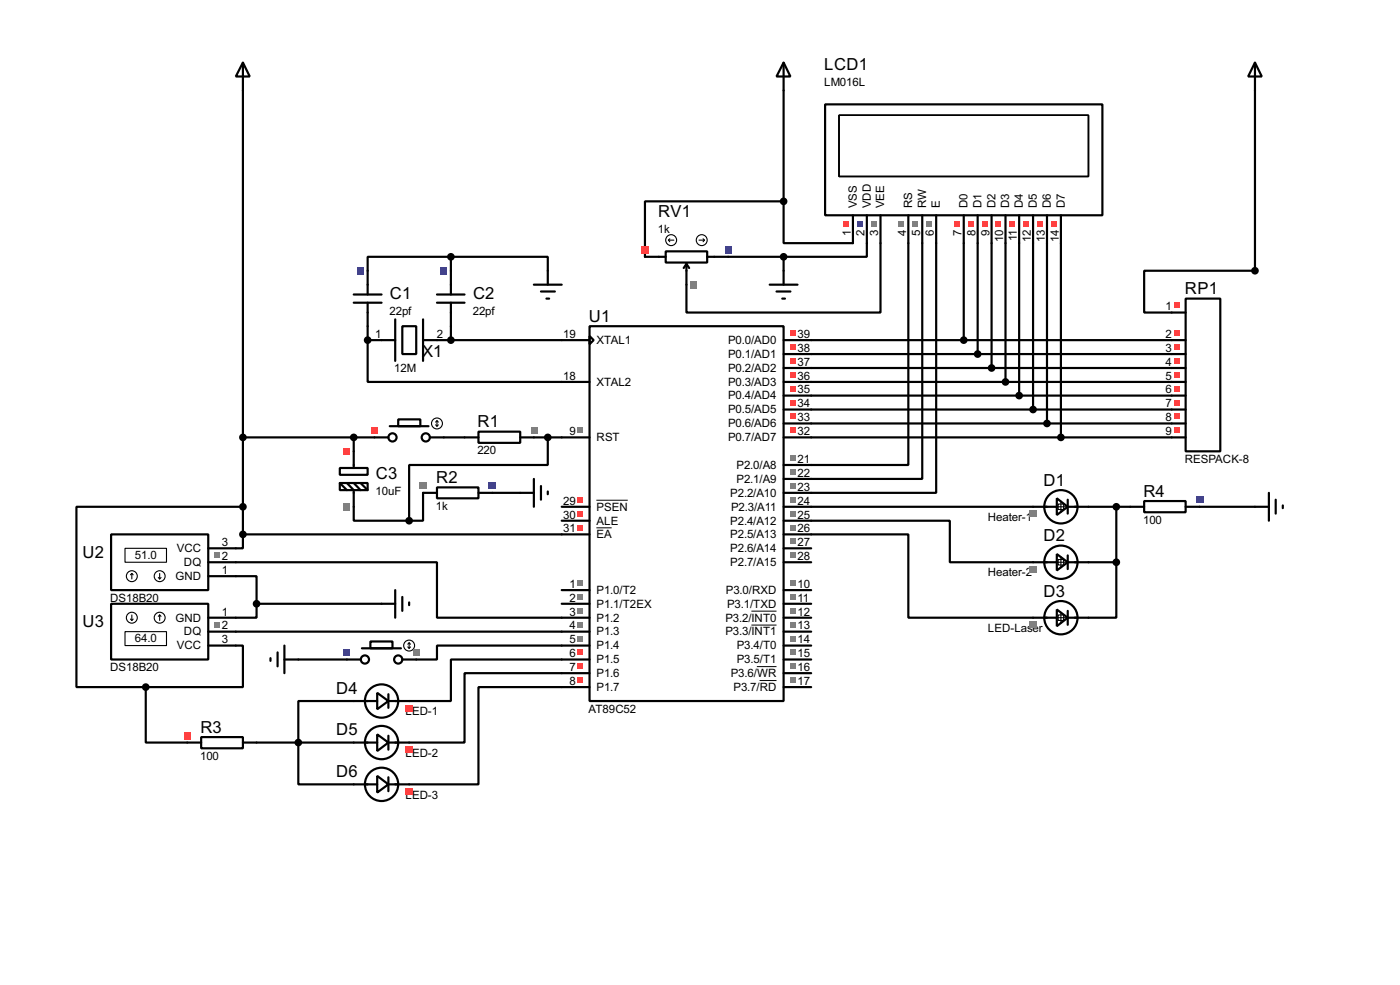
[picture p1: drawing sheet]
<svg xmlns="http://www.w3.org/2000/svg" width="256mm" height="180mm" viewBox="0 0 256 180" stroke-linecap="round" stroke-linejoin="round" font-family="sans-serif">
<g fill="none" stroke="#000" stroke-width=".4">
<path d="M44.5 16.6v81.2M143.6 16.6v20.3M229.9 16.6v33h-20.3v7.6h5.1M143.6 36.9v7.6h12.7M143.6 36.9h-25.4v10.1M67.4 59.7v2.6M82.6 47h-15.2v2.6M82.6 47h17.8v2.6M82.6 47v2.6M82.6 59.7v2.6M108 59.7h35.6v68.6h-35.6zM133.4 47h10.2"/>
<path d="M143.6 47v2.6M158.8 44.5v2.5h-15.2M161.3 44.5v12.7h-35.5v-5.1M166.4 44.5v40.6h-22.8M169 44.5v43.2h-25.4M171.5 44.5v45.7h-27.9M176.6 44.5v17.8M179.1 44.5v20.3M181.7 44.5v22.9M184.2 44.5v25.4M186.7 44.5v27.9M189.3 44.5v30.5"/>
<path d="M191.8 44.5v33M194.4 44.5v35.6M67.4 62.3v7.6h40.6M67.4 62.3h2.5M80.1 62.3h27.9M108 61.5l.8 .8-.8 .7zM143.6 62.3h71.1M143.6 77.5h71.1M143.6 75h71.1M143.6 72.4h71.1M143.6 69.9h71.1M143.6 67.4h71.1"/>
<path d="M143.6 64.8h71.1M44.5 97.8v2.6h-1.3M44.5 92.8h-30.5v33h12.7M44.5 80.1h24.1M44.5 97.8h63.5M64.8 92.8v2.5h10.2M64.8 80.1v2.5M77.5 90.2v5.1h-2.5M81.3 80.1h3.8M90.2 90.2h5.1M97.8 80.1h10.2M100.4 80.1v5h-25.4v10.2"/>
<path d="M102.9 92.8h5.1M102.9 95.3h5.1M143.6 95.3h30.4v7.6h15.3M143.6 97.8h22.8v15.3h22.9M143.6 92.8h45.7M143.6 80.1h71.1M199.4 92.8h7.7M204.5 92.8v10.1M219.8 92.8h10.1M43.2 102.9h36.9v10.2h27.9M43.2 105.5h3.8v5M43.2 118.2h1.3v7.6h-17.8"/>
<path d="M43.2 115.6h64.8M47 110.5v2.6h-3.8M47 110.5h22.9M102.9 110.5h5.1M102.9 108h5.1M108 118.2h-27.9v2.5h-3.8M143.6 115.6h5M143.6 110.5h5M143.6 102.9h5M143.6 108h5M143.6 113.1h5M143.6 118.2h5"/>
<path d="M143.6 100.4h5M199.4 102.9h5.1M204.5 102.9v10.2h-5.1M26.7 125.8v10.1h7.6M47 135.9h17.8M54.7 120.7h8.9M64.8 128.3h-10.1v15.3h10.1M108 120.7h-25.4v7.6h-7.6M108 123.2h-22.9v12.7h-10.1M108 125.8h-20.3v17.8h-12.7M143.6 120.7h5M143.6 123.2h5"/>
<path d="M143.6 125.8h5"/>
</g>
<path d="M109.3 96.6h2.8M109.3 91.6h5.7M137.7 111.9h4.6M137.7 114.4h4.6M138.7 122h3.6M139.2 124.6h3.1" fill="none" stroke="#000" stroke-width=".18"/>
<g fill="#ff4040">
<path d="M105.8 93.5h1.1v1h-1.1z"/>
<path d="M105.8 96.1h1.1v1h-1.1z"/>
<path d="M105.8 91h1.1v1h-1.1z"/>
</g>
<path d="M105.8 78.3h1.1v1h-1.1z" fill="#808080"/>
<g fill="#ff4040">
<path d="M144.7 60.5h1v1h-1z"/>
<path d="M144.7 63h1v1.1h-1z"/>
<path d="M144.7 65.6h1v1h-1z"/>
<path d="M144.7 68.1h1v1h-1z"/>
<path d="M144.7 70.7h1v1h-1z"/>
<path d="M144.7 73.2h1v1h-1z"/>
<path d="M144.7 75.7h1v1.1h-1z"/>
<path d="M144.7 78.3h1v1h-1z"/>
</g>
<g fill="#808080">
<path d="M105.8 106.2h1.1v1h-1.1z"/>
<path d="M105.8 108.8h1.1v1h-1.1z"/>
<path d="M105.8 111.3h1.1v1h-1.1z"/>
<path d="M105.8 113.8h1.1v1.1h-1.1z"/>
<path d="M105.8 116.4h1.1v1h-1.1z"/>
</g>
<g fill="#ff4040">
<path d="M105.8 118.9h1.1v1h-1.1z"/>
<path d="M105.8 121.5h1.1v1h-1.1z"/>
<path d="M105.8 124h1.1v1h-1.1z"/>
</g>
<g fill="#808080">
<path d="M144.7 106.2h1v1h-1z"/>
<path d="M144.7 108.8h1v1h-1z"/>
<path d="M144.7 111.3h1v1h-1z"/>
<path d="M144.7 113.8h1v1.1h-1z"/>
<path d="M144.7 116.4h1v1h-1z"/>
<path d="M144.7 124h1v1h-1z"/>
<path d="M144.7 121.5h1v1h-1z"/>
<path d="M144.7 118.9h1v1h-1z"/>
<path d="M144.7 101.1h1v1.1h-1z"/>
<path d="M144.7 83.4h1v1h-1z"/>
<path d="M144.7 85.9h1v1h-1z"/>
<path d="M144.7 88.4h1v1.1h-1z"/>
<path d="M144.7 91h1v1h-1z"/>
<path d="M144.7 93.5h1v1h-1z"/>
<path d="M144.7 96.1h1v1h-1z"/>
<path d="M144.7 98.6h1v1h-1z"/>
</g>
<g fill="none" stroke="#000" stroke-width=".4">
<path d="M71.4 78h7.1M73 76.8h4v1.2h-4zM68.6 80.1h2.6M78.8 80.1h2.5"/>
<circle cx="71.9" cy="80.1" r=".75"/>
<circle cx="78" cy="80.1" r=".75"/>
</g>
<g fill="none" stroke="#000" stroke-width=".2">
<path d="M79.8 77.8l.3 .2M80.1 77v1M80.1 77l-.3 .3M80.1 77l.2 .3M80.3 77.8l-.2 .2"/>
<circle cx="80" cy="77.5" r="1"/>
</g>
<path d="M68 78.2h1.3v1.2h-1.3z" fill="#ff4040"/>
<g fill="none" stroke="#000" stroke-width=".4">
<path d="M66.3 118.7h7.2M67.9 117.4h4v1.3h-4zM63.6 120.7h2.5M73.7 120.7h2.6"/>
<circle cx="66.8" cy="120.7" r=".75"/>
<circle cx="72.9" cy="120.7" r=".75"/>
</g>
<g fill="none" stroke="#000" stroke-width=".2">
<path d="M74.7 118.4l.3 .3M75 117.7v1M75 117.7l-.3 .2M75 117.7l.2 .2M75.2 118.4l-.2 .3"/>
<circle cx="74.9" cy="118.2" r="1"/>
</g>
<path d="M62.9 118.8h1.3v1.3h-1.3z" fill="#4040ff"/>
<path d="M75.6 118.8h1.3v1.3h-1.3z" fill="#808080"/>
<path d="M64.8 53.9h5.1M64.8 55.4h5.1M67.4 49.6v4.3M67.4 55.4v4.3" fill="none" stroke="#000" stroke-width=".4"/>
<path d="M65.5 48.9h1.2v1.3h-1.2z" fill="#4040ff"/>
<path d="M80.1 53.9h5M80.1 55.4h5M82.6 49.6v4.3M82.6 55.4v4.3" fill="none" stroke="#000" stroke-width=".4"/>
<path d="M80.7 48.9h1.3v1.3h-1.3z" fill="#4040ff"/>
<path d="M62.3 85.7h5.1v1.2h-5.1zM62.3 88.4h5.1v1.3h-5.1zM62.3 88.4l1.3 1.3M63.6 88.4l1.2 1.3v3.1M64.8 82.6v3.1M64.8 88.4l1.3 1.3M66.1 88.4l1.3 1.3" fill="none" stroke="#000" stroke-width=".4"/>
<path d="M62.9 82h1.3v1.2h-1.3z" fill="#ff4040"/>
<path d="M62.9 92.1h1.3v1.3h-1.3z" fill="#808080"/>
<path d="M72.4 58.5v7.6M73.7 59.7h2.6v5.1h-2.6zM77.5 58.5v7.6M69.9 62.3h2.5M77.5 62.3h2.6M20.4 97.8h17.8v10.2h-17.8zM38.2 102.9h5M38.2 100.4h5M38.2 105.5h5" fill="none" stroke="#000" stroke-width=".4"/>
<g fill="none" stroke="#000" stroke-width=".2">
<path d="M22.9 100.4h7.6v2.5h-7.6zM24.2 105l.2 .2M24.2 105l-.3 .2M24.2 105v1M29 105.7l.3 .3M29.3 105v1M29.5 105.7l-.2 .3"/>
<circle cx="24.1" cy="105.5" r="1"/>
<circle cx="29.2" cy="105.5" r="1"/>
</g>
<path d="M39.3 101.1h1v1.1h-1z" fill="#808080"/>
<path d="M20.4 110.5h17.8v10.2h-17.8zM38.2 115.6h5M38.2 118.2h5M38.2 113.1h5" fill="none" stroke="#000" stroke-width=".4"/>
<g fill="none" stroke="#000" stroke-width=".2">
<path d="M22.9 115.6h7.6v2.6h-7.6zM23.9 113.3l.3 .3M24.2 112.6v1M24.4 113.3l-.2 .3M29.3 112.6l.2 .2M29.3 112.6l-.3 .2M29.3 112.6v1"/>
<circle cx="24.1" cy="113.1" r="1"/>
<circle cx="29.2" cy="113.1" r="1"/>
</g>
<path d="M39.3 113.8h1v1.1h-1z" fill="#808080"/>
<g fill="none" stroke="#000" stroke-width=".4">
<path d="M189.3 92.8h4.3M193.6 91.2l2 1.6-2 1.5zM195.6 91.5v2.5M195.6 92.8h3.8"/>
<circle cx="194.3" cy="92.8" r="3.1"/>
</g>
<path d="M193.3 92.8h2.1M193.9 92.3h1v1h-1zM194.4 91.7v2.1" fill="none" stroke="#000" stroke-width=".2"/>
<path d="M188.6 93.4h1.3v1.3h-1.3z" fill="#808080"/>
<g fill="none" stroke="#000" stroke-width=".4">
<path d="M189.3 102.9h4.3M193.6 101.4l2 1.5-2 1.5zM195.6 101.7v2.5M195.6 102.9h3.8"/>
<circle cx="194.3" cy="102.9" r="3.1"/>
</g>
<path d="M193.3 102.9h2.1M193.9 102.4h1v1h-1zM194.4 101.9v2" fill="none" stroke="#000" stroke-width=".2"/>
<path d="M188.6 103.6h1.3v1.2h-1.3z" fill="#808080"/>
<g fill="none" stroke="#000" stroke-width=".4">
<path d="M189.3 113.1h4.3M193.6 111.6l2 1.5-2 1.5zM195.6 111.8v2.6M195.6 113.1h3.8"/>
<circle cx="194.3" cy="113.1" r="3.1"/>
</g>
<path d="M193.3 113.1h2.1M193.9 112.6h1v1h-1zM194.4 112.1v2" fill="none" stroke="#000" stroke-width=".2"/>
<path d="M188.6 113.7h1.3v1.3h-1.3z" fill="#808080"/>
<g fill="none" stroke="#000" stroke-width=".4">
<path d="M64.8 128.3h4.3M69.1 126.8l2.1 1.5-2.1 1.5zM71.2 127.1v2.5M71.2 128.3h3.8"/>
<circle cx="69.9" cy="128.3" r="3.1"/>
</g>
<path d="M74.3 129h1.3v1.2h-1.3z" fill="#ff4040"/>
<g fill="none" stroke="#000" stroke-width=".4">
<path d="M64.8 135.9h4.3M69.1 134.4l2.1 1.5-2.1 1.6zM71.2 134.7v2.5M71.2 135.9h3.8"/>
<circle cx="69.9" cy="135.9" r="3.1"/>
</g>
<path d="M74.3 136.6h1.3v1.2h-1.3z" fill="#ff4040"/>
<g fill="none" stroke="#000" stroke-width=".4">
<path d="M64.8 143.6h4.3M69.1 142l2.1 1.6-2.1 1.5zM71.2 142.3v2.5M71.2 143.6h3.8"/>
<circle cx="69.9" cy="143.6" r="3.1"/>
</g>
<path d="M74.3 144.2h1.3v1.3h-1.3z" fill="#ff4040"/>
<g fill="none" stroke="#000" stroke-width=".4">
<path d="M151.2 19.1h50.8v20.3h-50.8zM156.3 39.4v5.1M158.8 39.4v5.1M161.3 39.4v5.1M166.4 39.4v5.1M169 39.4v5.1M171.5 39.4v5.1M176.6 39.4v5.1M179.1 39.4v5.1M181.7 39.4v5.1M184.2 39.4v5.1M186.7 39.4v5.1"/>
<path d="M189.3 39.4v5.1M191.8 39.4v5.1M194.4 39.4v5.1"/>
</g>
<path d="M153.7 21.1h45.7v11.2h-45.7z" fill="none" stroke="#000" stroke-width=".25"/>
<g fill="#ff4040">
<path d="M192.6 40.6h1v1h-1z"/>
<path d="M190 40.6h1.1v1h-1.1z"/>
<path d="M187.5 40.6h1v1h-1z"/>
<path d="M185 40.6h1v1h-1z"/>
<path d="M182.4 40.6h1v1h-1z"/>
<path d="M179.9 40.6h1v1h-1z"/>
<path d="M177.3 40.6h1.1v1h-1.1z"/>
<path d="M174.8 40.6h1v1h-1z"/>
</g>
<g fill="#808080">
<path d="M169.7 40.6h1v1h-1z"/>
<path d="M167.2 40.6h1v1h-1z"/>
<path d="M164.6 40.6h1.1v1h-1.1z"/>
</g>
<path d="M154.5 40.6h1v1h-1z" fill="#ff4040"/>
<path d="M157 40.6h1v1h-1z" fill="#4040ff"/>
<path d="M159.6 40.6h1v1h-1z" fill="#808080"/>
<path d="M118.2 47h3.8M122 46h7.6v2.1h-7.6zM125.8 48.3l-.5 .8M125.8 48.3l.5 .8M125.8 48.3v3.8M129.6 47h3.8" fill="none" stroke="#000" stroke-width=".4"/>
<g fill="none" stroke="#000" stroke-width=".2">
<path d="M122.5 44h1M122.5 44l.2 .3M122.7 43.7l-.2 .3M128.1 44h1M128.8 43.7l.3 .3M129.1 44l-.3 .3"/>
<circle cx="122.9" cy="44" r="1"/>
<circle cx="128.5" cy="44" r="1"/>
</g>
<path d="M117.5 45.1h1.3v1.3h-1.3z" fill="#ff4040"/>
<path d="M132.8 45.1h1.2v1.3h-1.2z" fill="#4040ff"/>
<path d="M126.4 51.5h1.3v1.3h-1.3z" fill="#808080"/>
<path d="M214.7 57.2h2.5M217.2 54.7h6.4v27.9h-6.4zM214.7 62.3h2.5M214.7 64.8h2.5M214.7 67.4h2.5M214.7 69.9h2.5M214.7 72.4h2.5M214.7 75h2.5M214.7 77.5h2.5M214.7 80.1h2.5" fill="none" stroke="#000" stroke-width=".4"/>
<g fill="#ff4040">
<path d="M215.1 60.5h1v1h-1z"/>
<path d="M215.1 63h1v1.1h-1z"/>
<path d="M215.1 65.6h1v1h-1z"/>
<path d="M215.1 68.1h1v1h-1z"/>
<path d="M215.1 70.7h1v1h-1z"/>
<path d="M215.1 73.2h1v1h-1z"/>
<path d="M215.1 75.7h1v1.1h-1z"/>
<path d="M215.1 78.3h1v1h-1z"/>
<path d="M215.1 55.4h1v1h-1z"/>
</g>
<g fill="none" stroke="#000" stroke-width=".4">
<path d="M44.5 11.5l1.3 2.5h-2.6zM44.5 11.5v5.1M143.6 11.5l1.2 2.5h-2.5zM143.6 11.5v5.1M229.9 11.5l1.3 2.5h-2.5zM229.9 11.5v5.1M97.8 52.1h5.1M99.1 53.4h2.6M100.1 54.7h.5M100.4 49.6v2.5M141 52.1h5.1M142.3 53.4h2.5"/>
<path d="M143.3 54.7h.5M143.6 49.6v2.5M87.7 79h7.6v2.1h-7.6zM85.1 80.1h2.6M95.3 80.1h2.5M69.9 110.5h2.5M72.4 108v5.1M73.7 109.3v2.5M75 110.3v.5"/>
</g>
<g fill="#000" stroke="#000" stroke-width=".4">
<circle cx="82.6" cy="47" r=".5"/>
<circle cx="67.3" cy="62.3" r=".5"/>
<circle cx="82.6" cy="62.3" r=".5"/>
</g>
<path d="M97.2 78.2h1.3v1.2h-1.3z" fill="#808080"/>
<path d="M77.5 90.2h2.6M80.1 89.2h7.6v2h-7.6zM87.7 90.2h2.5" fill="none" stroke="#000" stroke-width=".4"/>
<path d="M76.9 88.3h1.3v1.3h-1.3z" fill="#808080"/>
<path d="M89.6 88.3h1.3v1.3h-1.3z" fill="#4040ff"/>
<path d="M95.3 90.2h2.5M97.8 87.7v5.1M99.1 89v2.5M100.4 90v.5M50.9 119.4v2.6M52.1 118.2v5M34.3 135.9h2.6M36.9 134.9h7.6v2.1h-7.6zM44.5 135.9h2.5M49.6 120.5v.5M52.1 120.7h2.6" fill="none" stroke="#000" stroke-width=".4"/>
<g fill="#000" stroke="#000" stroke-width=".4">
<circle cx="44.5" cy="92.8" r=".5"/>
<circle cx="44.5" cy="97.8" r=".5"/>
<circle cx="44.5" cy="80.1" r=".5"/>
<circle cx="64.8" cy="80.1" r=".5"/>
<circle cx="74.9" cy="95.3" r=".5"/>
<circle cx="100.3" cy="80.1" r=".5"/>
<circle cx="47" cy="110.5" r=".5"/>
<circle cx="26.7" cy="125.8" r=".5"/>
<circle cx="54.6" cy="135.9" r=".5"/>
</g>
<path d="M33.7 134h1.3v1.3h-1.3z" fill="#ff4040"/>
<g fill="#000" stroke="#000" stroke-width=".4">
<circle cx="143.5" cy="36.9" r=".5"/>
<circle cx="143.5" cy="47" r=".5"/>
<circle cx="176.5" cy="62.3" r=".5"/>
<circle cx="179.1" cy="64.8" r=".5"/>
<circle cx="181.6" cy="67.4" r=".5"/>
<circle cx="184.2" cy="69.9" r=".5"/>
<circle cx="186.7" cy="72.4" r=".5"/>
<circle cx="189.2" cy="75" r=".5"/>
<circle cx="191.8" cy="77.5" r=".5"/>
<circle cx="194.3" cy="80.1" r=".5"/>
</g>
<path d="M207.1 92.8h2.5M209.6 91.7h7.6v2.1h-7.6zM217.2 92.8h2.6" fill="none" stroke="#000" stroke-width=".4"/>
<path d="M219.1 90.9h1.3v1.2h-1.3z" fill="#4040ff"/>
<g fill="#000" stroke="#000" stroke-width=".4">
<circle cx="229.9" cy="49.6" r=".5"/>
<circle cx="204.5" cy="92.8" r=".5"/>
<circle cx="204.5" cy="102.9" r=".5"/>
</g>
<path d="M229.9 92.8h2.6M232.5 90.2v5.1M233.7 91.5v2.5M235 92.5v.5" fill="none" stroke="#000" stroke-width=".4"/>
<g font-size="3.4">
<text x="151" y="12.7">LCD1</text>
<text x="120.6" y="39.7">RV1</text>
<text x="217.1" y="53.9">RP1</text>
<text x="71.4" y="54.7">C1</text>
<text x="86.7" y="54.7">C2</text>
<text x="107.9" y="58.9">U1</text>
<text x="77.4" y="65.3">X1</text>
<text x="87.5" y="78.2">R1</text>
<text x="68.9" y="87.7">C3</text>
<text x="79.9" y="88.4">R2</text>
<text x="191.2" y="88.9">D1</text>
<text x="209.5" y="90.9">R4</text>
<text x="191.2" y="99.1">D2</text>
<text x="15.1" y="102.1">U2</text>
<text x="191.2" y="109.2">D3</text>
<text x="15.1" y="114.8">U3</text>
<text x="61.6" y="127">D4</text>
<text x="36.7" y="134.1">R3</text>
<text x="61.6" y="134.6">D5</text>
<text x="61.6" y="142.3">D6</text>
</g>
<g font-size="2.4">
<text x="151" y="15.7">LM016L</text>
<text x="157" y="38.1" transform="rotate(-90 157 38.1)">VSS</text>
<text x="159.5" y="38.1" transform="rotate(-90 159.5 38.1)">VDD</text>
<text x="162" y="38.1" transform="rotate(-90 162 38.1)">VEE</text>
<text x="167.1" y="38.1" transform="rotate(-90 167.1 38.1)">RS</text>
<text x="169.7" y="38.1" transform="rotate(-90 169.7 38.1)">RW</text>
<text x="172.2" y="38.1" transform="rotate(-90 172.2 38.1)">E</text>
<text x="177.3" y="38.1" transform="rotate(-90 177.3 38.1)">D0</text>
<text x="179.8" y="38.1" transform="rotate(-90 179.8 38.1)">D1</text>
<text x="182.4" y="38.1" transform="rotate(-90 182.4 38.1)">D2</text>
<text x="184.9" y="38.1" transform="rotate(-90 184.9 38.1)">D3</text>
<text x="187.4" y="38.1" transform="rotate(-90 187.4 38.1)">D4</text>
<text x="190" y="38.1" transform="rotate(-90 190 38.1)">D5</text>
<text x="192.5" y="38.1" transform="rotate(-90 192.5 38.1)">D6</text>
<text x="195.1" y="38.1" transform="rotate(-90 195.1 38.1)">D7</text>
<text x="120.5" y="42.6">1k</text>
<text x="155.9" y="43.1" transform="rotate(-90 155.9 43.1)">1</text>
<text x="158.4" y="43.1" transform="rotate(-90 158.4 43.1)">2</text>
<text x="160.9" y="43.1" transform="rotate(-90 160.9 43.1)">3</text>
<text x="166" y="43.1" transform="rotate(-90 166 43.1)">4</text>
<text x="168.6" y="43.1" transform="rotate(-90 168.6 43.1)">5</text>
<text x="171.1" y="43.1" transform="rotate(-90 171.1 43.1)">6</text>
<text x="176.2" y="43.1" transform="rotate(-90 176.2 43.1)">7</text>
<text x="178.7" y="43.1" transform="rotate(-90 178.7 43.1)">8</text>
<text x="181.3" y="43.1" transform="rotate(-90 181.3 43.1)">9</text>
<text x="183.8" y="44.3" transform="rotate(-90 183.8 44.3)">10</text>
<text x="186.3" y="44.1" transform="rotate(-90 186.3 44.1)">11</text>
<text x="188.9" y="44.2" transform="rotate(-90 188.9 44.2)">12</text>
<text x="191.4" y="44.3" transform="rotate(-90 191.4 44.3)">13</text>
<text x="194" y="44.3" transform="rotate(-90 194 44.3)">14</text>
<text x="71.4" y="57.6">22pf</text>
<text x="86.6" y="57.6">22pf</text>
<text x="213.5" y="56.8">1</text>
<text x="68.8" y="61.9">1</text>
<text x="80.1" y="61.9">2</text>
<text x="103.2" y="61.9">19</text>
<text x="109.3" y="63">XTAL1</text>
<text x="133.4" y="63">P0.0/AD0</text>
<text x="133.4" y="65.5">P0.1/AD1</text>
<text x="146.1" y="61.9">39</text>
<text x="146.1" y="64.4">38</text>
<text x="213.5" y="61.9">2</text>
<text x="213.5" y="64.4">3</text>
<text x="72.2" y="68.1">12M</text>
<text x="103.2" y="69.5">18</text>
<text x="109.3" y="70.6">XTAL2</text>
<text x="133.4" y="68.1">P0.2/AD2</text>
<text x="133.4" y="70.6">P0.3/AD3</text>
<text x="146.1" y="67">37</text>
<text x="146.1" y="69.5">36</text>
<text x="146.1" y="72">35</text>
<text x="213.5" y="67">4</text>
<text x="213.5" y="69.5">5</text>
<text x="213.5" y="72">6</text>
<text x="133.4" y="73.1">P0.4/AD4</text>
<text x="133.4" y="75.7">P0.5/AD5</text>
<text x="146.1" y="74.6">34</text>
<text x="146.1" y="77.1">33</text>
<text x="213.5" y="74.6">7</text>
<text x="213.5" y="77.1">8</text>
<text x="87.5" y="83.2">220</text>
<text x="104.3" y="79.7">9</text>
<text x="109.3" y="80.8">RST</text>
<text x="133.4" y="78.2">P0.6/AD6</text>
<text x="133.4" y="80.8">P0.7/AD7</text>
<text x="146.1" y="79.7">32</text>
<text x="213.5" y="79.7">9</text>
<text x="134.9" y="85.8">P2.0/A8</text>
<text x="134.9" y="88.4">P2.1/A9</text>
<text x="146.1" y="84.7">21</text>
<text x="146.1" y="87.3">22</text>
<text x="146.1" y="89.8">23</text>
<text x="217" y="84.7">RESPACK-8</text>
<text x="68.8" y="90.7">10uF</text>
<text x="79.9" y="93.3">1k</text>
<text x="103.2" y="94.9">30</text>
<text x="103.2" y="92.4">29</text>
<text x="109.3" y="93.5">PSEN</text>
<text x="133.8" y="90.9">P2.2/A10</text>
<text x="133.9" y="93.5">P2.3/A11</text>
<text x="146.1" y="92.4">24</text>
<text x="146.1" y="94.9">25</text>
<text x="181" y="95.4">Heater-1</text>
<text x="209.4" y="95.9">100</text>
<text x="32.4" y="101.1">VCC</text>
<text x="40.7" y="100">3</text>
<text x="103.2" y="97.4">31</text>
<text x="109.3" y="96">ALE</text>
<text x="109.3" y="98.5">EA</text>
<text x="133.8" y="96">P2.4/A12</text>
<text x="133.8" y="98.5">P2.5/A13</text>
<text x="133.8" y="101.1">P2.6/A14</text>
<text x="146.1" y="97.4">26</text>
<text x="146.1" y="100">27</text>
<text x="24.7" y="102.4">51.0</text>
<text x="32.1" y="106.2">GND</text>
<text x="33.7" y="103.6">DQ</text>
<text x="40.7" y="102.5">2</text>
<text x="40.7" y="105.1">1</text>
<text x="104.3" y="107.6">1</text>
<text x="133.8" y="103.6">P2.7/A15</text>
<text x="146.1" y="107.6">10</text>
<text x="146.1" y="102.5">28</text>
<text x="181" y="105.5">Heater-2</text>
<text x="20.2" y="110.1">DS18B20</text>
<text x="32.1" y="113.8">GND</text>
<text x="40.7" y="112.7">1</text>
<text x="104.3" y="110.1">2</text>
<text x="104.3" y="112.7">3</text>
<text x="109.3" y="108.7">P1.0/T2</text>
<text x="109.3" y="111.2">P1.1/T2EX</text>
<text x="109.3" y="113.8">P1.2</text>
<text x="132.9" y="113.8">P3.2/INT0</text>
<text x="133" y="108.7">P3.0/RXD</text>
<text x="133.2" y="111.2">P3.1/TXD</text>
<text x="146.1" y="110.1">11</text>
<text x="146.1" y="112.7">12</text>
<text x="24.7" y="117.6">64.0</text>
<text x="32.4" y="118.9">VCC</text>
<text x="33.7" y="116.3">DQ</text>
<text x="40.7" y="115.2">2</text>
<text x="40.7" y="117.8">3</text>
<text x="104.3" y="115.2">4</text>
<text x="104.3" y="117.8">5</text>
<text x="109.3" y="116.3">P1.3</text>
<text x="109.3" y="118.9">P1.4</text>
<text x="132.9" y="116.3">P3.3/INT1</text>
<text x="135" y="118.9">P3.4/T0</text>
<text x="146.1" y="115.2">13</text>
<text x="146.1" y="117.8">14</text>
<text x="181" y="115.7">LED-Laser</text>
<text x="20.2" y="122.8">DS18B20</text>
<text x="104.3" y="120.3">6</text>
<text x="104.3" y="122.8">7</text>
<text x="104.3" y="125.4">8</text>
<text x="109.3" y="121.4">P1.5</text>
<text x="109.3" y="123.9">P1.6</text>
<text x="133.9" y="123.9">P3.6/WR</text>
<text x="135" y="121.4">P3.5/T1</text>
<text x="146.1" y="125.4">17</text>
<text x="146.1" y="122.8">16</text>
<text x="146.1" y="120.3">15</text>
<text x="74.3" y="130.9">LED-1</text>
<text x="107.8" y="130.4">AT89C52</text>
<text x="109.3" y="126.5">P1.7</text>
<text x="134.4" y="126.5">P3.7/RD</text>
<text x="36.7" y="139.1">100</text>
<text x="74.3" y="138.6">LED-2</text>
<text x="74.3" y="146.2">LED-3</text>
</g>
</svg>
